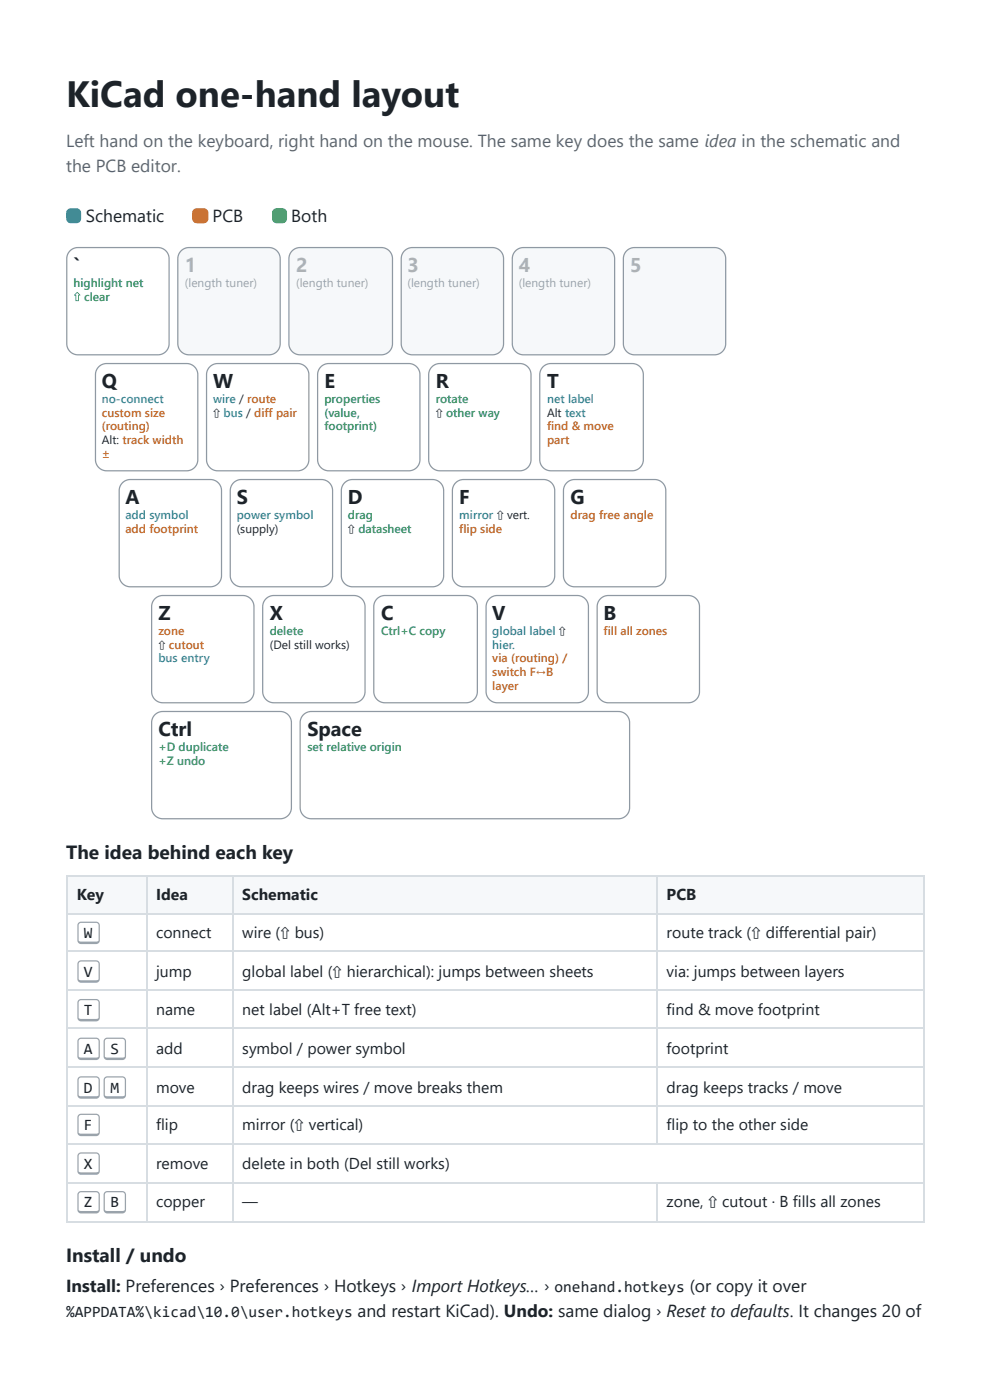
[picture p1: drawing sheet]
<svg xmlns="http://www.w3.org/2000/svg" width="210mm" height="297mm" viewBox="0 0 210 297" stroke-linecap="round" stroke-linejoin="round" font-family="sans-serif">
<g fill="#f6f8fa">
<path d="M14.3 185.7h16.7v8h-16.7z"/>
<path d="M31 185.7h18.2v8h-18.2z"/>
<path d="M49.2 185.7h90v8h-90z"/>
<path d="M139.2 185.7h56.9v8h-56.9z"/>
</g>
<g fill="none" stroke="#d7dde2" stroke-width=".26">
<path d="M14 185.9h182.1M14 193.8h182.1M14.2 185.7v73.6M31.1 185.7v73.6M49.3 185.7v73.6M139.3 185.7v57.2M195.9 185.7v73.6M14 201.7h182.1M14 209.9h182.1M14 218.1h182.1M14 226.4h182.1M14 234.6h182.1"/>
<path d="M14 242.8h182.1M14 251h182.1M14 259.2h182.1M139.3 251.1v8.2"/>
</g>
<path d="M14.3 44.5l.5-.3h1.4a1 1 0 0 1 1 1v1.2a1 1 0 0 1-1 1h-1.2a1 1 0 0 1-1-1v-1.4z" fill="#2f6fd0"/>
<path d="M41 44.5l.6-.3h1.6a1 1 0 0 1 1 1v1.2a1 1 0 0 1-1 1h-1.5a1 1 0 0 1-1-1l.1-1.4z" fill="#c4621d"/>
<path d="M58 44.5l.5-.3h1.4a1 1 0 0 1 1 1v1.2a1 1 0 0 1-1 1h-1.2a1 1 0 0 1-1-1v-1.4z" fill="#2e8b57"/>
<path d="M16.6 195.8l.6-.3h3.2a.79 .79 0 0 1 .8 .8v3.2a.79 .79 0 0 1-.8 .8h-3.2a.79 .79 0 0 1-.8-.8v-3.2z" fill="#fff"/>
<path d="M16.6 195.8l.6-.3h3.2a.79 .79 0 0 1 .8 .8v3.2a.79 .79 0 0 1-.8 .8h-3.2a.79 .79 0 0 1-.8-.8v-3.2zM16.8 195.9l.4-.1h3.2l.3 .1 .2 .4v3.3l-.5 .2-3.6-.2-.1-3.3z" fill-rule="evenodd" fill="#9aa4ad"/>
<path d="M16.6 204l.6-.3h3.2a.79 .79 0 0 1 .8 .8v3.2a.79 .79 0 0 1-.8 .8h-3.2a.79 .79 0 0 1-.8-.8v-3.2z" fill="#fff"/>
<path d="M16.6 204l.6-.3h3.2a.79 .79 0 0 1 .8 .8v3.2a.79 .79 0 0 1-.8 .8h-3.2a.79 .79 0 0 1-.8-.8v-3.2zM16.8 204.1l.4-.1h3.2l.3 .1 .2 .4v3.3l-.5 .2-3.6-.2-.1-3.3z" fill-rule="evenodd" fill="#9aa4ad"/>
<path d="M16.6 212.2l.6-.3h3.2a.79 .79 0 0 1 .8 .8v3.2a.79 .79 0 0 1-.8 .8h-3.2a.79 .79 0 0 1-.8-.8v-3.2z" fill="#fff"/>
<path d="M16.6 212.2l.6-.3h3.2a.79 .79 0 0 1 .8 .8v3.2a.79 .79 0 0 1-.8 .8h-3.2a.79 .79 0 0 1-.8-.8v-3.2zM16.8 212.4l.4-.2h3.2l.3 .2 .2 .3v3.3l-.5 .2-3.6-.2-.1-3.3z" fill-rule="evenodd" fill="#9aa4ad"/>
<path d="M16.6 220.4l.6-.3h3.2a.79 .79 0 0 1 .8 .8v3.2a.79 .79 0 0 1-.8 .8h-3.2a.79 .79 0 0 1-.8-.8v-3.2z" fill="#fff"/>
<path d="M16.6 220.4l.6-.3h3.2a.79 .79 0 0 1 .8 .8v3.2a.79 .79 0 0 1-.8 .8h-3.2a.79 .79 0 0 1-.8-.8v-3.2zM16.8 220.6l.4-.2h3.2l.3 .2 .2 .3v3.3l-.5 .2-3.6-.2-.1-3.3z" fill-rule="evenodd" fill="#9aa4ad"/>
<path d="M22.2 220.4l.6-.3h3.1a.79 .79 0 0 1 .8 .8v3.2a.79 .79 0 0 1-.8 .8h-3.1a.79 .79 0 0 1-.8-.8v-3.2z" fill="#fff"/>
<path d="M22.2 220.4l.6-.3h3.1a.79 .79 0 0 1 .8 .8v3.2a.79 .79 0 0 1-.8 .8h-3.1a.79 .79 0 0 1-.8-.8v-3.2zM22.4 220.6l.4-.2h3.1l.4 .2 .2 .3-.1 3.3-.5 .2-3.6-.2-.1-3.3z" fill-rule="evenodd" fill="#9aa4ad"/>
<path d="M16.6 228.6l.6-.3h3.2a.79 .79 0 0 1 .8 .8v3.2a.79 .79 0 0 1-.8 .8h-3.2a.79 .79 0 0 1-.8-.8v-3.2z" fill="#fff"/>
<path d="M16.6 228.6l.6-.3h3.2a.79 .79 0 0 1 .8 .8v3.2a.79 .79 0 0 1-.8 .8h-3.2a.79 .79 0 0 1-.8-.8v-3.2zM16.8 228.8l.4-.2h3.2l.3 .2 .2 .3v3.3l-.5 .2-3.6-.1-.1-3.4z" fill-rule="evenodd" fill="#9aa4ad"/>
<path d="M22.2 228.6l.6-.3h3.1a.79 .79 0 0 1 .8 .8v3.2a.79 .79 0 0 1-.8 .8h-3.1a.79 .79 0 0 1-.8-.8v-3.2z" fill="#fff"/>
<path d="M22.2 228.6l.6-.3h3.1a.79 .79 0 0 1 .8 .8v3.2a.79 .79 0 0 1-.8 .8h-3.1a.79 .79 0 0 1-.8-.8v-3.2zM22.4 228.8l.4-.2h3.1l.4 .2 .2 .3-.1 3.3-.5 .2-3.6-.1-.1-3.4z" fill-rule="evenodd" fill="#9aa4ad"/>
<path d="M16.6 236.5l.6-.2h3.2a.79 .79 0 0 1 .8 .8v3.1a.79 .79 0 0 1-.8 .8h-3.2a.79 .79 0 0 1-.8-.8v-3.1z" fill="#fff"/>
<path d="M16.6 236.5l.6-.2h3.2a.79 .79 0 0 1 .8 .8v3.1a.79 .79 0 0 1-.8 .8h-3.2a.79 .79 0 0 1-.8-.8v-3.1zM16.8 236.7l.4-.2h3.2l.3 .2 .2 .4v3.2l-.5 .2-3.6-.1-.1-3.3z" fill-rule="evenodd" fill="#9aa4ad"/>
<path d="M16.6 244.7l.6-.2h3.2a.79 .79 0 0 1 .8 .8v3.1a.79 .79 0 0 1-.8 .8h-3.2a.79 .79 0 0 1-.8-.8v-3.1z" fill="#fff"/>
<path d="M16.6 244.7l.6-.2h3.2a.79 .79 0 0 1 .8 .8v3.1a.79 .79 0 0 1-.8 .8h-3.2a.79 .79 0 0 1-.8-.8v-3.1zM16.8 244.9l.4-.2h3.2l.3 .2 .2 .4v3.2l-.5 .2-3.6-.1-.1-3.3z" fill-rule="evenodd" fill="#9aa4ad"/>
<path d="M16.6 252.9l.6-.2h3.2a.79 .79 0 0 1 .8 .8v3.1a.79 .79 0 0 1-.8 .8h-3.2a.79 .79 0 0 1-.8-.8v-3.1z" fill="#fff"/>
<path d="M16.6 252.9l.6-.2h3.2a.79 .79 0 0 1 .8 .8v3.1a.79 .79 0 0 1-.8 .8h-3.2a.79 .79 0 0 1-.8-.8v-3.1zM16.8 253.1l.4-.2h3.2l.3 .2 .2 .4v3.2l-.5 .2-3.6-.1-.1-3.3z" fill-rule="evenodd" fill="#9aa4ad"/>
<path d="M22.2 252.9l.6-.2h3.1a.79 .79 0 0 1 .8 .8v3.1a.79 .79 0 0 1-.8 .8h-3.1a.79 .79 0 0 1-.8-.8v-3.1z" fill="#fff"/>
<path d="M22.2 252.9l.6-.2h3.1a.79 .79 0 0 1 .8 .8v3.1a.79 .79 0 0 1-.8 .8h-3.1a.79 .79 0 0 1-.8-.8v-3.1zM22.4 253.1l.4-.2h3.1l.4 .2 .2 .4-.1 3.2-.5 .2-3.6-.1-.1-3.3z" fill-rule="evenodd" fill="#9aa4ad"/>
<path d="M14.8 53.2l.7-.4 .9-.3h17.1a2.37 2.37 0 0 1 2.4 2.4v18a2.37 2.37 0 0 1-2.4 2.4h-17a2.37 2.37 0 0 1-2.3-2.4v-18.2l.2-.9z" fill="#fff"/>
<path d="M14.8 53.2l.7-.4 .9-.3h17.1a2.37 2.37 0 0 1 2.4 2.4v18a2.37 2.37 0 0 1-2.4 2.4h-17a2.37 2.37 0 0 1-2.3-2.4v-18.2l.2-.9z" fill="none" stroke="#8f99a3" stroke-width=".26"/>
<path d="M38.4 53.2l.6-.4 .9-.3h17.1a2.37 2.37 0 0 1 2.4 2.4v18a2.37 2.37 0 0 1-2.4 2.4h-16.9a2.37 2.37 0 0 1-2.4-2.4v-18.2l.2-.9z" fill="#f6f8fa"/>
<path d="M38.4 53.2l.6-.4 .9-.3h17.1a2.37 2.37 0 0 1 2.4 2.4v18a2.37 2.37 0 0 1-2.4 2.4h-16.9a2.37 2.37 0 0 1-2.4-2.4v-18.2l.2-.9z" fill="none" stroke="#8f99a3" stroke-width=".26"/>
<path d="M61.9 53.2l.7-.4 .9-.3h17.3a2.37 2.37 0 0 1 2.4 2.4v18a2.37 2.37 0 0 1-2.4 2.4h-17.2a2.37 2.37 0 0 1-2.3-2.4v-18.2l.2-.9z" fill="#f6f8fa"/>
<path d="M61.9 53.2l.7-.4 .9-.3h17.3a2.37 2.37 0 0 1 2.4 2.4v18a2.37 2.37 0 0 1-2.4 2.4h-17.2a2.37 2.37 0 0 1-2.3-2.4v-18.2l.2-.9z" fill="none" stroke="#8f99a3" stroke-width=".26"/>
<path d="M85.8 53.2l.6-.4 .9-.3h17.1a2.37 2.37 0 0 1 2.4 2.4v18a2.37 2.37 0 0 1-2.4 2.4h-17a2.37 2.37 0 0 1-2.3-2.4v-18.2l.2-.9z" fill="#f6f8fa"/>
<path d="M85.8 53.2l.6-.4 .9-.3h17.1a2.37 2.37 0 0 1 2.4 2.4v18a2.37 2.37 0 0 1-2.4 2.4h-17a2.37 2.37 0 0 1-2.3-2.4v-18.2l.2-.9z" fill="none" stroke="#8f99a3" stroke-width=".26"/>
<path d="M109.3 53.2l.6-.4 .9-.3h17.1a2.37 2.37 0 0 1 2.4 2.4v18a2.37 2.37 0 0 1-2.4 2.4h-16.9a2.37 2.37 0 0 1-2.4-2.4v-18.2l.3-.9z" fill="#f6f8fa"/>
<path d="M109.3 53.2l.6-.4 .9-.3h17.1a2.37 2.37 0 0 1 2.4 2.4v18a2.37 2.37 0 0 1-2.4 2.4h-16.9a2.37 2.37 0 0 1-2.4-2.4v-18.2l.3-.9z" fill="none" stroke="#8f99a3" stroke-width=".26"/>
<path d="M132.9 53.2l.6-.4 .9-.3h17.1a2.37 2.37 0 0 1 2.4 2.4v18a2.37 2.37 0 0 1-2.4 2.4h-17a2.37 2.37 0 0 1-2.3-2.4v-18.2l.2-.9z" fill="#f6f8fa"/>
<path d="M132.9 53.2l.6-.4 .9-.3h17.1a2.37 2.37 0 0 1 2.4 2.4v18a2.37 2.37 0 0 1-2.4 2.4h-17a2.37 2.37 0 0 1-2.3-2.4v-18.2l.2-.9z" fill="none" stroke="#8f99a3" stroke-width=".26"/>
<path d="M20.9 77.8l.7-.4 .9-.3h17.1a2.37 2.37 0 0 1 2.3 2.4v18a2.37 2.37 0 0 1-2.3 2.4h-17a2.37 2.37 0 0 1-2.4-2.4v-18.2l.3-.9z" fill="#fff"/>
<path d="M20.9 77.8l.7-.4 .9-.3h17.1a2.37 2.37 0 0 1 2.3 2.4v18a2.37 2.37 0 0 1-2.3 2.4h-17a2.37 2.37 0 0 1-2.4-2.4v-18.2l.3-.9z" fill="none" stroke="#8f99a3" stroke-width=".26"/>
<path d="M44.5 77.8l.6-.4 .9-.3h17.1a2.37 2.37 0 0 1 2.4 2.4v18a2.37 2.37 0 0 1-2.4 2.4h-16.9a2.37 2.37 0 0 1-2.4-2.4v-18.2l.2-.9z" fill="#fff"/>
<path d="M44.5 77.8l.6-.4 .9-.3h17.1a2.37 2.37 0 0 1 2.4 2.4v18a2.37 2.37 0 0 1-2.4 2.4h-16.9a2.37 2.37 0 0 1-2.4-2.4v-18.2l.2-.9z" fill="none" stroke="#8f99a3" stroke-width=".26"/>
<path d="M68 77.8l.7-.4 .8-.3h17.2a2.37 2.37 0 0 1 2.3 2.4v18a2.37 2.37 0 0 1-2.3 2.4h-17a2.37 2.37 0 0 1-2.4-2.4v-18.2l.3-.9z" fill="#fff"/>
<path d="M68 77.8l.7-.4 .8-.3h17.2a2.37 2.37 0 0 1 2.3 2.4v18a2.37 2.37 0 0 1-2.3 2.4h-17a2.37 2.37 0 0 1-2.4-2.4v-18.2l.3-.9z" fill="none" stroke="#8f99a3" stroke-width=".26"/>
<path d="M91.6 77.8l.6-.4 .9-.3h17.1a2.37 2.37 0 0 1 2.4 2.4v18a2.37 2.37 0 0 1-2.4 2.4h-16.9a2.37 2.37 0 0 1-2.4-2.4v-18.2l.2-.9z" fill="#fff"/>
<path d="M91.6 77.8l.6-.4 .9-.3h17.1a2.37 2.37 0 0 1 2.4 2.4v18a2.37 2.37 0 0 1-2.4 2.4h-16.9a2.37 2.37 0 0 1-2.4-2.4v-18.2l.2-.9z" fill="none" stroke="#8f99a3" stroke-width=".26"/>
<path d="M115.1 77.8l.7-.4 .8-.3h17.4a2.37 2.37 0 0 1 2.4 2.4v18a2.37 2.37 0 0 1-2.4 2.4h-17.2a2.37 2.37 0 0 1-2.4-2.4v-18.2l.3-.9z" fill="#fff"/>
<path d="M115.1 77.8l.7-.4 .8-.3h17.4a2.37 2.37 0 0 1 2.4 2.4v18a2.37 2.37 0 0 1-2.4 2.4h-17.2a2.37 2.37 0 0 1-2.4-2.4v-18.2l.3-.9z" fill="none" stroke="#8f99a3" stroke-width=".26"/>
<path d="M26 102.4l.6-.4 .9-.3h17.1a2.37 2.37 0 0 1 2.4 2.4v18a2.37 2.37 0 0 1-2.4 2.4h-17a2.37 2.37 0 0 1-2.3-2.4v-18.2l.2-.8z" fill="#fff"/>
<path d="M26 102.4l.6-.4 .9-.3h17.1a2.37 2.37 0 0 1 2.4 2.4v18a2.37 2.37 0 0 1-2.4 2.4h-17a2.37 2.37 0 0 1-2.3-2.4v-18.2l.2-.8z" fill="none" stroke="#8f99a3" stroke-width=".26"/>
<path d="M49.5 102.4l.6-.4 .9-.3h17.1a2.37 2.37 0 0 1 2.4 2.4v18a2.37 2.37 0 0 1-2.4 2.4h-16.9a2.37 2.37 0 0 1-2.4-2.4v-18.2l.3-.8z" fill="#fff"/>
<path d="M49.5 102.4l.6-.4 .9-.3h17.1a2.37 2.37 0 0 1 2.4 2.4v18a2.37 2.37 0 0 1-2.4 2.4h-16.9a2.37 2.37 0 0 1-2.4-2.4v-18.2l.3-.8z" fill="none" stroke="#8f99a3" stroke-width=".26"/>
<path d="M73.1 102.4l.6-.4 .9-.3h17.1a2.37 2.37 0 0 1 2.4 2.4v18a2.37 2.37 0 0 1-2.4 2.4h-17a2.37 2.37 0 0 1-2.3-2.4v-18.2l.2-.8z" fill="#fff"/>
<path d="M73.1 102.4l.6-.4 .9-.3h17.1a2.37 2.37 0 0 1 2.4 2.4v18a2.37 2.37 0 0 1-2.4 2.4h-17a2.37 2.37 0 0 1-2.3-2.4v-18.2l.2-.8z" fill="none" stroke="#8f99a3" stroke-width=".26"/>
<path d="M96.6 102.4l.6-.4 .9-.3h17.1a2.37 2.37 0 0 1 2.4 2.4v18a2.37 2.37 0 0 1-2.4 2.4h-16.9a2.37 2.37 0 0 1-2.4-2.4v-18.2l.3-.8z" fill="#fff"/>
<path d="M96.6 102.4l.6-.4 .9-.3h17.1a2.37 2.37 0 0 1 2.4 2.4v18a2.37 2.37 0 0 1-2.4 2.4h-16.9a2.37 2.37 0 0 1-2.4-2.4v-18.2l.3-.8z" fill="none" stroke="#8f99a3" stroke-width=".26"/>
<path d="M120.2 102.4l.6-.4 .9-.3h17.1a2.37 2.37 0 0 1 2.4 2.4v18a2.37 2.37 0 0 1-2.4 2.4h-17a2.37 2.37 0 0 1-2.3-2.4v-18.2l.2-.8z" fill="#fff"/>
<path d="M120.2 102.4l.6-.4 .9-.3h17.1a2.37 2.37 0 0 1 2.4 2.4v18a2.37 2.37 0 0 1-2.4 2.4h-17a2.37 2.37 0 0 1-2.3-2.4v-18.2l.2-.8z" fill="none" stroke="#8f99a3" stroke-width=".26"/>
<path d="M32.8 127l.7-.4 .9-.3h17.1a2.37 2.37 0 0 1 2.3 2.4v18a2.37 2.37 0 0 1-2.3 2.4h-17a2.37 2.37 0 0 1-2.4-2.4l.1-18.1 .2-.9z" fill="#fff"/>
<path d="M32.8 127l.7-.4 .9-.3h17.1a2.37 2.37 0 0 1 2.3 2.4v18a2.37 2.37 0 0 1-2.3 2.4h-17a2.37 2.37 0 0 1-2.4-2.4l.1-18.1 .2-.9z" fill="none" stroke="#8f99a3" stroke-width=".26"/>
<path d="M56.4 127l.6-.4 .9-.3h17.1a2.37 2.37 0 0 1 2.4 2.4v18a2.37 2.37 0 0 1-2.4 2.4h-16.9a2.37 2.37 0 0 1-2.4-2.4v-18.1l.2-.9z" fill="#fff"/>
<path d="M56.4 127l.6-.4 .9-.3h17.1a2.37 2.37 0 0 1 2.4 2.4v18a2.37 2.37 0 0 1-2.4 2.4h-16.9a2.37 2.37 0 0 1-2.4-2.4v-18.1l.2-.9z" fill="none" stroke="#8f99a3" stroke-width=".26"/>
<path d="M79.9 127l.7-.4 .9-.3h17.3a2.37 2.37 0 0 1 2.4 2.4v18a2.37 2.37 0 0 1-2.4 2.4h-17.2a2.37 2.37 0 0 1-2.4-2.4v-18.1l.3-.9z" fill="#fff"/>
<path d="M79.9 127l.7-.4 .9-.3h17.3a2.37 2.37 0 0 1 2.4 2.4v18a2.37 2.37 0 0 1-2.4 2.4h-17.2a2.37 2.37 0 0 1-2.4-2.4v-18.1l.3-.9z" fill="none" stroke="#8f99a3" stroke-width=".26"/>
<path d="M103.7 127l.7-.4 .9-.3h17.1a2.37 2.37 0 0 1 2.4 2.4v18a2.37 2.37 0 0 1-2.4 2.4h-17a2.37 2.37 0 0 1-2.3-2.4v-18.1l.2-.9z" fill="#fff"/>
<path d="M103.7 127l.7-.4 .9-.3h17.1a2.37 2.37 0 0 1 2.4 2.4v18a2.37 2.37 0 0 1-2.4 2.4h-17a2.37 2.37 0 0 1-2.3-2.4v-18.1l.2-.9z" fill="none" stroke="#8f99a3" stroke-width=".26"/>
<path d="M127.3 127l.6-.4 .9-.3h17.1a2.37 2.37 0 0 1 2.4 2.4v18a2.37 2.37 0 0 1-2.4 2.4h-16.9a2.37 2.37 0 0 1-2.4-2.4v-18.1l.2-.9z" fill="#fff"/>
<path d="M127.3 127l.6-.4 .9-.3h17.1a2.37 2.37 0 0 1 2.4 2.4v18a2.37 2.37 0 0 1-2.4 2.4h-16.9a2.37 2.37 0 0 1-2.4-2.4v-18.1l.2-.9z" fill="none" stroke="#8f99a3" stroke-width=".26"/>
<path d="M32.8 151.6l.8-.5 .9-.2h24.9a2.37 2.37 0 0 1 2.4 2.4v18a2.37 2.37 0 0 1-2.4 2.4h-24.9a2.37 2.37 0 0 1-2.4-2.4l.1-18.1 .2-.9z" fill="#fff"/>
<path d="M32.8 151.6l.8-.5 .9-.2h24.9a2.37 2.37 0 0 1 2.4 2.4v18a2.37 2.37 0 0 1-2.4 2.4h-24.9a2.37 2.37 0 0 1-2.4-2.4l.1-18.1 .2-.9z" fill="none" stroke="#8f99a3" stroke-width=".26"/>
<path d="M64.3 151.6l.8-.5 .9-.2h65.1a2.37 2.37 0 0 1 2.4 2.4v18a2.37 2.37 0 0 1-2.4 2.4h-65.1a2.37 2.37 0 0 1-2.4-2.4v-18.1l.3-.9z" fill="#fff"/>
<path d="M64.3 151.6l.8-.5 .9-.2h65.1a2.37 2.37 0 0 1 2.4 2.4v18a2.37 2.37 0 0 1-2.4 2.4h-65.1a2.37 2.37 0 0 1-2.4-2.4v-18.1l.3-.9z" fill="none" stroke="#8f99a3" stroke-width=".26"/>
<text font-size="7.8" fill="#1d2329" x="14" y="22.8">KiCad one-hand layout</text>
<g font-size="4.2" fill="#1d2329">
<text x="15.6" y="57.7">`</text>
<text x="21.6" y="82.3">Q</text>
<text x="45.2" y="82.3">W</text>
<text x="68.8" y="82.3">E</text>
<text x="92.4" y="82.3">R</text>
<text x="116" y="82.3">T</text>
<text x="26.6" y="106.9">A</text>
<text x="50.2" y="106.9">S</text>
<text x="73.8" y="106.9">D</text>
<text x="97.4" y="106.9">F</text>
<text x="121" y="106.9">G</text>
<text x="33.6" y="131.5">Z</text>
<text x="57.2" y="131.5">X</text>
<text x="80.8" y="131.5">C</text>
<text x="104.4" y="131.5">V</text>
<text x="128" y="131.5">B</text>
<text x="33.6" y="156.1">Ctrl</text>
<text x="65.2" y="156.1">Space</text>
</g>
<g font-size="4.2" fill="#aab3bb">
<text x="39.2" y="57.7">1</text>
<text x="62.8" y="57.7">2</text>
<text x="86.4" y="57.7">3</text>
<text x="110" y="57.7">4</text>
<text x="133.6" y="57.7">5</text>
</g>
<g font-size="4.1" fill="#1d2329">
<text x="14" y="182.3">The idea behind each key</text>
<text x="14" y="267.8">Install / undo</text>
</g>
<g font-size="3.7" fill="#5b6670">
<text x="14" y="31.2">Left hand on the keyboard, right hand on the mouse. The same key does the same idea in the schematic and</text>
<text x="14" y="36.5">the PCB editor.</text>
</g>
<g font-size="3.7" fill="#1d2329">
<text x="18.2" y="47.1">Schematic</text>
<text x="45.1" y="47.1">PCB</text>
<text x="61.8" y="47.1">Both</text>
<text x="14" y="274.1">Install: Preferences › Preferences › Hotkeys › Import Hotkeys… › onehand.hotkeys (or copy it over</text>
</g>
<g font-size="3.3" fill="#1d2329">
<text x="16.3" y="191">Key</text>
<text x="33.1" y="191">Idea</text>
<text x="51.4" y="191">Schematic</text>
<text x="141.3" y="191">PCB</text>
<text x="17.7" y="199">W</text>
<text x="33.1" y="199">connect</text>
<text x="51.4" y="199">wire (⇧ bus)</text>
<text x="141.3" y="199">route track (⇧ differential pair)</text>
<text x="17.7" y="207.2">V</text>
<text x="33.1" y="207.2">jump</text>
<text x="51.4" y="207.2">global label (⇧ hierarchical): jumps between sheets</text>
<text x="141.3" y="207.2">via: jumps between layers</text>
<text x="17.7" y="215.4">T</text>
<text x="33.1" y="215.4">name</text>
<text x="51.4" y="215.4">net label (Alt+T free text)</text>
<text x="141.3" y="215.4">find &amp; move footprint</text>
<text x="17.7" y="223.6">A</text>
<text x="23.4" y="223.6">S</text>
<text x="33.1" y="223.6">add</text>
<text x="51.4" y="223.6">symbol / power symbol</text>
<text x="141.3" y="223.6">footprint</text>
<text x="17.7" y="231.8">D</text>
<text x="23.4" y="231.8">M</text>
<text x="33.1" y="231.8">move</text>
<text x="51.4" y="231.8">drag keeps wires / move breaks them</text>
<text x="141.3" y="231.8">drag keeps tracks / move</text>
<text x="17.7" y="239.7">F</text>
<text x="33.1" y="239.7">flip</text>
<text x="51.4" y="239.7">mirror (⇧ vertical)</text>
<text x="141.3" y="239.7">flip to the other side</text>
<text x="17.7" y="247.9">X</text>
<text x="33.1" y="247.9">remove</text>
<text x="51.4" y="247.9">delete in both (Del still works)</text>
<text x="17.7" y="256.1">Z</text>
<text x="23.4" y="256.1">B</text>
<text x="33.1" y="256.1">copper</text>
<text x="51.4" y="256.1">—</text>
<text x="141.3" y="256.1">zone, ⇧ cutout · B fills all zones</text>
<text x="14" y="279.4">%APPDATA%\kicad\10.0\user.hotkeys and restart KiCad). Undo: same dialog › Reset to defaults. It changes 20 of</text>
</g>
<g font-size="2.5" fill="#2e8b57">
<text x="15.6" y="60.9">highlight net</text>
<text x="15.6" y="63.8">⇧ clear</text>
<text x="68.8" y="85.5">properties</text>
<text x="68.8" y="88.4">(value,</text>
<text x="92.4" y="85.5">rotate</text>
<text x="68.8" y="91.3">footprint)</text>
<text x="73.8" y="110.1">drag</text>
<text x="57.2" y="134.7">delete</text>
<text x="80.8" y="134.7">Ctrl+C copy</text>
<text x="33.6" y="159.3">+D duplicate</text>
<text x="65.2" y="159.3">set relative origin</text>
<text x="33.6" y="162.2">+Z undo</text>
</g>
<g font-size="2.5" fill="#9aa4ad">
<text x="39.2" y="60.9">(length tuner)</text>
<text x="62.8" y="60.9">(length tuner)</text>
<text x="86.4" y="60.9">(length tuner)</text>
<text x="110" y="60.9">(length tuner)</text>
</g>
<g font-size="2.5" fill="#2f6fd0">
<text x="21.6" y="85.5">no-connect</text>
<text x="45.2" y="85.5">wire / route</text>
<text x="116" y="85.5">net label</text>
<text x="26.6" y="110.1">add symbol</text>
<text x="50.2" y="110.1">power symbol</text>
<text x="97.4" y="110.1">mirror ⇧ vert.</text>
<text x="104.4" y="134.7">global label ⇧</text>
<text x="104.4" y="137.6">hier.</text>
<text x="33.6" y="140.5">bus entry</text>
</g>
<g font-size="2.5" fill="#c4621d">
<text x="21.6" y="88.4">custom size</text>
<text x="21.6" y="91.3">(routing)</text>
<text x="116" y="91.3">find &amp; move</text>
<text x="116" y="94.2">part</text>
<text x="21.6" y="97.1">±</text>
<text x="26.6" y="113">add footprint</text>
<text x="97.4" y="113">flip side</text>
<text x="121" y="110.1">drag free angle</text>
<text x="33.6" y="134.7">zone</text>
<text x="128" y="134.7">fill all zones</text>
<text x="104.4" y="140.5">via (routing) /</text>
<text x="104.4" y="143.4">switch F↔B</text>
<text x="104.4" y="146.3">layer</text>
</g>
<g font-size="2.5" fill="#1d2329">
<text x="45.2" y="88.4">⇧ bus / diff pair</text>
<text x="92.4" y="88.4">⇧ other way</text>
<text x="116" y="88.4">Alt text</text>
<text x="21.6" y="94.2">Alt: track width</text>
<text x="50.2" y="113">(supply)</text>
<text x="73.8" y="113">⇧ datasheet</text>
<text x="33.6" y="137.6">⇧ cutout</text>
<text x="57.2" y="137.6">(Del still works)</text>
</g>
</svg>
